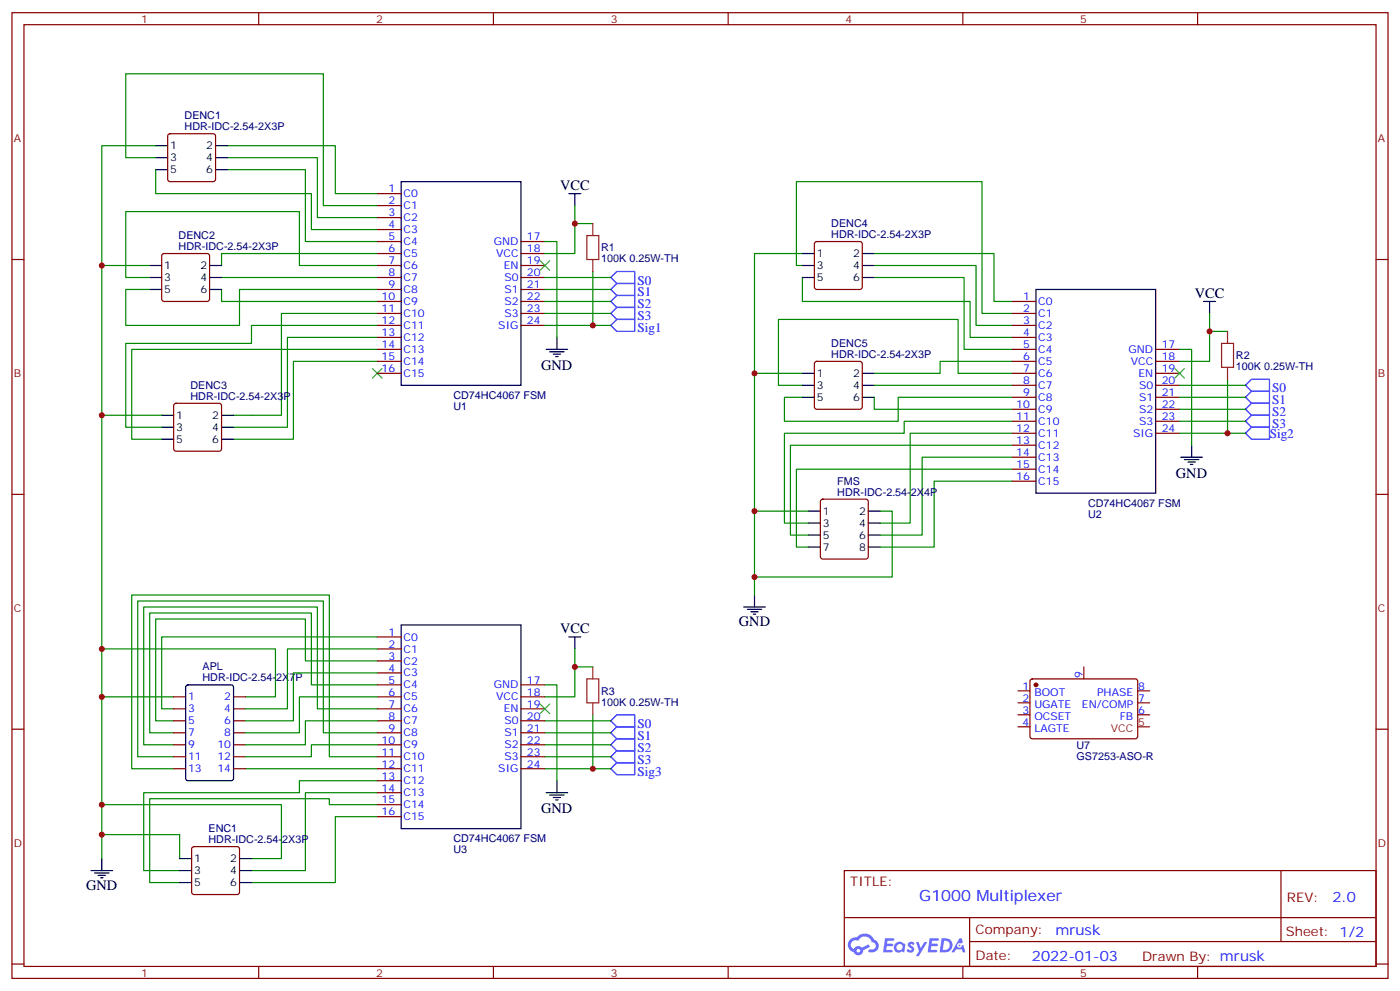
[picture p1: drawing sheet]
<svg xmlns="http://www.w3.org/2000/svg" width="412mm" height="292mm" viewBox="0 0 412 292" stroke-linecap="round" stroke-linejoin="round" font-family="sans-serif">
<g fill="none" stroke="#870000" stroke-width=".35">
<path d="M3.5 3.7h405.4v284.4h-405.4zM7.1 7.3h398.2v277.3h-398.2zM76.2 3.7v3.6M145.3 3.7v3.6M214.5 3.7v3.6M283.6 3.7v3.6M352.8 3.7v3.6M3.5 76.4h3.6M405.3 76.4h3.6M3.5 145.6h3.6M405.3 145.6h3.6M3.5 214.7h3.6"/>
<path d="M405.3 214.7h3.6M248.7 256.3h156.6v28.3h-156.6zM377.3 256.4v20.8M248.7 270.2h156.5M285.6 277.2h119.6M285.6 270.2v14.1M3.5 283.8h3.6M76.2 284.6v3.5M145.3 284.6v3.5M214.5 284.6v3.5M283.6 284.6v3.5M352.8 284.6v3.5"/>
<path d="M405.3 283.8h3.6"/>
</g>
<g fill="#5487ff">
<path d="M267.7 277.5a1.22 1.22 0 0 1 1.7 .3l-.4 .5a.47 .47 0 0 0-.3-.4 .47 .47 0 0 0-.5 .2l.1 .3a1.14 1.14 0 0 1 .8 1.7 1.14 1.14 0 0 1-1.9 0l-.2-.2 .5-.5 .7 .4a.29 .29 0 0 0 .3-.3 .29 .29 0 0 0-.2-.3 1.04 1.04 0 0 1-.6-1.7z"/>
<path d="M260.7 276.3h2.4l.3 .1-.2 .5-1.8 .1-.1 .9h1.5l.3 .3-.3 .4h-1.6l-.2 1.1h1.7l.2 .3-.2 .4h-2.6z"/>
<path d="M273.8 276.3h2.4l.3 .1-.1 .5-1.8 .1-.2 .9h1.6l.3 .3-.4 .4h-1.6l-.1 1.1h1.7l.2 .3-.2 .4h-2.6z"/>
<path d="M282.6 276.3h.7l.3 1.2-.6 .3a.69 .69 0 0 0-1 .3 .69 .69 0 0 0 .4 1 .69 .69 0 0 0 .9-.6l.5-.3 .6 2.2h-.8l-.2-.9h-1.8l-.5 .9h-.8z"/>
<path d="M269.8 277.3h.8l.6 1.9 1.1-1.9h.9l-2.6 4.2h-.8l.9-1.5z"/>
<path d="M277.4 276.3l-.6 4.1h1.3a2.11 2.11 0 0 0 2.5-2.1 2.11 2.11 0 0 0-2.5-2zM278.1 277a1.39 1.39 0 0 1 1.7 1.4 1.39 1.39 0 0 1-1.8 1.3h-.3z"/>
<path d="M263.7 277.9a1.54 1.54 0 0 0-.1 2.1 1.54 1.54 0 0 0 2.2 .2l.6 .2 .3-2.3-.2-.2-.4-.1a1.49 1.49 0 0 0-2.4 .1zM264 278.9a.94 .94 0 0 1 1.8 0 .94 .94 0 0 1-1.8 0z"/>
<path d="M250.4 276.6a2.18 2.18 0 0 0 1.1 3.8 1.44 1.44 0 0 0 1.6 .9 1.44 1.44 0 0 0 1.2-1.5l2-1-.5-.7-1.9 .9a1.47 1.47 0 0 0-2.4 .5 1.39 1.39 0 0 1-.7-2 1.39 1.39 0 0 1 2-.5 2.12 2.12 0 0 1 2.2-1.3 2.12 2.12 0 0 1 1.9 1.7 1.14 1.14 0 0 1 1.1 1.4 1.14 1.14 0 0 1-1.7 .8 .43 .43 0 0 0-.5 .3 .43 .43 0 0 0 .4 .5 1.98 1.98 0 0 0 2.5-1.2 1.98 1.98 0 0 0-1.2-2.5 3.1 3.1 0 0 0-5.3-.7l-.9 .1zM252.3 279.9a.55 .55 0 0 1 1.1 0 .55 .55 0 0 1-1.1 0z"/>
<circle cx="282.6" cy="278.4" r=".26"/>
</g>
<g fill="none" stroke="#008700" stroke-width=".35">
<path d="M45.9 46.4h-8.9v-24.7h58.2v38.8h15.9M45.9 50v7h45.8v10.6h19.4M45.9 42.9h-15.9v148.2M67 42.9h31.8v14.1h12.3M67 46.4h26.5v17.7h17.6M67 50h23v21.1h21.1M30 78.2h14.1M111.1 74.6h-45.8v3.6M111.1 78.2h-22.9v-15.9h-51.2v19.4h7.1M160.5 71.1h3.5v28.2M169.3 60.5v14.1h-8.8M169.3 65.8h5.3"/>
<path d="M174.6 79.9v15.9M236.4 78.2h-1.8v-24.7h54.7v38.8h8.8M236.4 74.6h-14.2v100.6M257.5 78.2h30v17.6h10.6M257.5 74.6h35.3v14.2h5.3M44.1 85.2h-7.1v10.6h33.6v-10.6h40.5M65.3 85.2v3.6h45.8M65.3 81.7h45.8M111.1 92.3h-28.2v30h-14.1M111.1 95.8h-37v5.3h-37.1v24.7h10.6M111.1 99.3h-26.4v26.5h-15.9M160.5 81.7h19.4"/>
<path d="M160.5 95.8h19.4M160.5 92.3h19.4M160.5 88.8h19.4M160.5 85.2h19.4M236.4 81.7v7.1h49.4v10.5h12.3M257.5 81.7h26.5v21.2h14.1M356.3 92.3v14.1h-8.8M356.3 97.6h5.3M111.1 102.9h-72.3v26.4h8.8M111.1 106.4h-24.7v22.9h-17.6M222.2 109.9h14.2M236.4 117h-5.3v7h33.5v-7h33.5"/>
<path d="M257.5 117v3.5h40.6M257.5 113.5h40.6M298.1 109.9h-15.9v-15.8h-52.9v19.4h7.1M298.1 106.4h-21.2v3.5h-19.4M347.5 102.9h3.5v28.2M347.5 113.5h19.4M347.5 117h19.4M361.6 111.7v15.9M30 122.3h17.6M298.1 138.1h-63.5v23h3.5M298.1 134.6h-26.5v23h-12.3M298.1 131.1h-65.3v26.5h5.3"/>
<path d="M298.1 127.6h-30v26.4h-8.8M298.1 124h-31.8v3.6h-35.2v26.4h7M347.5 127.6h19.4M347.5 124h19.4M347.5 120.5h19.4M222.2 150.5h15.9M259.3 150.5h3.5v19.4h-40.6M298.1 141.7h-22.9v19.4h-15.9M111.1 187.5h-63.5v21.2h3.6M111.1 194.6h-21.1v-12.4h-44.1v30h5.3M111.1 198.1h-24.7v14.1h-14.1M111.1 191.1h-26.4v17.6h-12.4"/>
<path d="M169.3 191.1v14.1h-8.8M169.3 196.4h5.3M30 205.2v-14.1h51.1v14.1h-8.8M51.2 205.2h-21.2v47.6M111.1 201.6h-19.4v-21.1h-47.6v35.3h7.1M111.1 208.7h-17.6v-30h-51.2v40.6h8.9M111.1 215.8h-15.9v-38.8h-54.6v45.8h10.6M111.1 205.2h-22.9v10.6h-15.9M111.1 212.2h-21.1v7.1h-17.7M111.1 219.3h-19.4v3.5h-19.4M160.5 201.6h3.5v28.3M160.5 219.3h19.4"/>
<path d="M160.5 215.8h19.4M160.5 212.2h19.4M174.6 210.5v15.8M30 236.9h52.9v15.9h-8.8M72.3 226.3h38.8M111.1 222.8h-14.1v-47.6h-58.2v51.1h12.4M111.1 229.9h-22.9v3.5h-45.9v22.9h10.6M111.1 233.4h-21.1v22.9h-15.9M111.1 236.9h-14.1v-1.7h-52.9v24.7h8.8M160.5 226.3h19.4M160.5 222.8h19.4M30 245.7h22.9v7.1"/>
<path d="M111.1 240.5h-12.3v19.4h-24.7"/>
</g>
<g fill="none" stroke="#000" stroke-width=".35">
<path d="M45.9 42.9h3.5M45.9 46.4h3.5M45.9 50h3.5M63.5 42.9h3.5M63.5 46.4h3.5M63.5 50h3.5M118.2 53.5h35.3v60h-35.3zM167.6 57h3.5M169.3 57v3.5M44.1 78.2h3.5M61.7 78.2h3.6M236.4 78.2h3.5"/>
<path d="M236.4 74.6h3.5M254 78.2h3.5M254 74.6h3.5M44.1 81.7h3.5M44.1 85.2h3.5M61.7 81.7h3.6M61.7 85.2h3.6M164 99.3v3.6M236.4 81.7h3.5M254 81.7h3.5M305.2 85.2h35.2v60h-35.2zM354.5 88.8h3.6"/>
<path d="M356.3 88.8v3.5M160.9 102.9h6.3M161.9 103.6h4.3M163 104.3h2.1M163.7 105h.7M236.4 109.9h3.5M236.4 113.5h3.5M236.4 117h3.5M254 109.9h3.5M254 113.5h3.5M254 117h3.5M47.6 122.3h3.6"/>
<path d="M47.6 125.8h3.6M47.6 129.3h3.6M65.3 122.3h3.5M65.3 125.8h3.5M65.3 129.3h3.5M347.8 134.6h6.4M348.9 135.3h4.2M350 136h2.1M350.7 136.7h.7M351 131.1v3.5M238.1 150.5h3.6M238.1 154h3.6"/>
<path d="M238.1 157.6h3.6M255.8 150.5h3.5M255.8 154h3.5M255.8 157.6h3.5M219.1 178.7h6.3M220.1 179.4h4.3M222.2 175.2v3.5M238.1 161.1h3.6M255.8 161.1h3.5M118.2 184h35.3v60h-35.3zM167.6 187.5h3.5M169.3 187.5v3.6"/>
<path d="M221.2 180.1h2.1M221.9 180.8h.7M54.9 201.9l.5-.3h12.7l.6 .5 .1 27.1-.5 .6-12.9 .1-.7-.5v-27zM160.9 233.4h6.3M161.9 234.1h4.3M163 234.8h2.1M163.7 235.5h.7M164 229.9v3.5M26.8 256.3h6.4M27.9 257h4.2M28.9 257.7h2.1M29.6 258.4h.7"/>
<path d="M30 252.8v3.5M52.9 256.3h3.5M52.9 252.8h3.5M52.9 259.9h3.5M70.6 256.3h3.5M70.6 252.8h3.5M70.6 259.9h3.5"/>
</g>
<path d="M159.1 76.8l2.8 2.8M161.9 76.8l-2.8 2.8M109.7 108.5l2.8 2.8M112.5 108.5l-2.8 2.8M346.1 108.5l2.8 2.8M348.9 108.5l-2.8 2.8M159.1 207.3l2.8 2.8M161.9 207.3l-2.8 2.8" fill="none" stroke="#3c3" stroke-width=".35"/>
<g fill="none" stroke="#870000" stroke-width=".35">
<path d="M49.6 39.6l.5-.2h12.7l.5 .2 .2 .5v12.7l-.2 .5-.5 .2h-12.7l-.5-.3-.2-.4v-12.7zM111.1 57h7.1M47.9 74.9l.4-.3h12.7l.5 .3 .2 .5v12.7l-.2 .5-.5 .2h-12.7l-.5-.3-.2-.4v-12.7zM111.1 60.5h7.1M111.1 64.1h7.1M111.1 67.6h7.1M111.1 71.1h7.1M111.1 74.6h7.1M111.1 78.2h7.1M153.5 71.1h7M153.5 74.6h7M153.5 78.2h7"/>
<path d="M240.1 71.3l.5-.2h12.7l.5 .2 .2 .5v12.7l-.2 .5-.5 .2h-12.7l-.5-.2-.2-.5v-12.7zM111.1 81.7h7.1M111.1 85.2h7.1M111.1 88.8h7.1M111.1 92.3h7.1M111.1 95.8h7.1M111.1 99.3h7.1M153.5 81.7h7M153.5 85.2h7M153.5 88.8h7M153.5 92.3h7M153.5 95.8h7"/>
<path d="M298.1 88.8h7.1M298.1 92.3h7.1M298.1 95.8h7.1M298.1 99.3h7.1M51.4 119l.5-.3h12.7l.5 .3 .2 .5v12.7l-.3 .4-.4 .3h-12.7l-.5-.3-.2-.4v-12.7zM111.1 102.9h7.1M111.1 106.4h7.1M111.1 109.9h7.1M240.1 106.6l.5-.2h12.7l.5 .2 .2 .5v12.7l-.2 .5-.5 .2h-12.7l-.5-.2-.2-.5v-12.7zM298.1 102.9h7.1M298.1 106.4h7.1M298.1 109.9h7.1"/>
<path d="M298.1 113.5h7.1M298.1 117h7.1M340.4 102.9h7.1M340.4 106.4h7.1M340.4 109.9h7.1M340.4 113.5h7.1M340.4 117h7.1M298.1 120.5h7.1M298.1 124h7.1M298.1 127.6h7.1M298.1 131.1h7.1M298.1 134.6h7.1"/>
<path d="M298.1 138.1h7.1M340.4 120.5h7.1M340.4 124h7.1M340.4 127.6h7.1M241.9 147.2l.5-.2h12.7l.5 .2 .2 .5v16.2l-.3 .5-.4 .2h-12.7l-.5-.2-.2-.5v-16.2zM298.1 141.7h7.1M111.1 187.5h7.1M111.1 191.1h7.1M111.1 194.6h7.1M111.1 198.1h7.1M319.3 196.4v3.5M51.2 205.2h3.5"/>
<path d="M51.2 208.7h3.5M51.2 212.2h3.5M51.2 215.8h3.5M51.2 219.3h3.5M68.8 205.2h3.5M68.8 208.7h3.5M68.8 212.2h3.5M68.8 215.8h3.5M68.8 219.3h3.5M111.1 201.6h7.1M111.1 205.2h7.1M111.1 208.7h7.1"/>
<path d="M111.1 212.2h7.1M111.1 215.8h7.1M111.1 219.3h7.1M153.5 201.6h7M153.5 205.2h7M153.5 208.7h7M153.5 212.2h7M153.5 215.8h7M153.5 219.3h7M299.9 203.4h3.5M299.9 206.9h3.5M299.9 210.5h3.5"/>
<path d="M299.9 214h3.5M303.6 200.1l.5-.2h30.6l.4 .7v16.5l-.7 .4h-30.6l-.4-.7v-16.2zM335.1 203.4h3.6M335.1 206.9h3.6M335.1 210.5h3.6M51.2 222.8h3.5M51.2 226.3h3.5M68.8 222.8h3.5M68.8 226.3h3.5M111.1 222.8h7.1M111.1 226.3h7.1M111.1 229.9h7.1"/>
<path d="M111.1 233.4h7.1M111.1 236.9h7.1M153.5 222.8h7M153.5 226.3h7M56.7 249.5l.4-.2h12.7l.5 .2 .3 .5v12.7l-.3 .5-.5 .2h-12.7l-.4-.3-.3-.4v-12.7zM111.1 240.5h7.1"/>
</g>
<g fill="none" stroke="#00f" stroke-width=".35">
<path d="M181.7 79.9h5.3v3.6h-5.3l-1.8-1.8zM181.7 94.1h5.3v3.5h-5.3l-1.8-1.8zM181.7 83.5h5.3v3.5h-5.3l-1.8-1.8zM181.7 87h5.3v3.5h-5.3l-1.8-1.7zM181.7 90.5h5.3v3.6h-5.3l-1.8-1.8zM366.9 117l1.8-1.8h5.2v3.5h-5.2zM368.7 111.7h5.2v3.5h-5.2l-1.8-1.7zM368.7 118.7h5.2v3.6h-5.2l-1.8-1.8zM366.9 127.6l1.8-1.8h5.2v3.5h-5.2zM368.7 122.3h5.2v3.5h-5.2l-1.8-1.8zM179.9 219.3l1.8-1.8h5.3v3.6h-5.3zM181.7 210.5h5.3v3.5h-5.3l-1.8-1.8z"/>
<path d="M181.7 214h5.3v3.5h-5.3l-1.8-1.7zM181.7 224.6h5.3v3.5h-5.3l-1.8-1.8zM181.7 221.1h5.3v3.5h-5.3l-1.8-1.8z"/>
</g>
<path d="M172.9 69.4h3.5v7h-3.5zM174.6 65.8v3.6M174.6 76.4v3.5M361.6 97.6v3.5M359.8 101.1h3.6v7.1h-3.6zM361.6 108.2v3.5M172.9 199.9h3.5v7h-3.5zM174.6 196.4v3.5M174.6 206.9v3.6" fill="none" stroke="#8c2424" stroke-width=".35"/>
<circle cx="305.2" cy="201.6" r=".53" fill="#870000" stroke="#870000" stroke-width=".35"/>
<path d="M335.1 214h3.6" fill="none" stroke="#f00" stroke-width=".35"/>
<g fill="#c00">
<circle cx="30" cy="245.7" r=".88"/>
<circle cx="30" cy="236.9" r=".88"/>
<circle cx="30" cy="122.3" r=".88"/>
<circle cx="222.3" cy="169.9" r=".88"/>
<circle cx="222.3" cy="150.5" r=".88"/>
<circle cx="174.6" cy="95.8" r=".88"/>
<circle cx="169.3" cy="65.8" r=".88"/>
<circle cx="361.6" cy="127.6" r=".88"/>
<circle cx="356.3" cy="97.6" r=".88"/>
<circle cx="174.6" cy="226.3" r=".88"/>
<circle cx="169.3" cy="196.4" r=".88"/>
<circle cx="30" cy="78.2" r=".88"/>
<circle cx="222.3" cy="109.9" r=".88"/>
<circle cx="30" cy="205.2" r=".88"/>
<circle cx="30" cy="191.1" r=".88"/>
</g>
<text font-size="4.6" fill="#00f" x="270.8" y="265.4">G1000 Multiplexer</text>
<g font-size="4.2">
<text x="165" y="55.9">VCC</text>
<text x="352" y="87.6">VCC</text>
<text x="159.4" y="108.9">GND</text>
<text x="346.4" y="140.6">GND</text>
<text x="217.7" y="184.4">GND</text>
<text x="165" y="186.4">VCC</text>
<text x="159.4" y="239.4">GND</text>
<text x="25.4" y="262">GND</text>
</g>
<g font-size="4.2" fill="#00f">
<text x="392.5" y="265.6">2.0</text>
<text x="310.9" y="275.2">mrusk</text>
<text x="304" y="283">2022-01-03</text>
</g>
<g font-size="3.9" fill="#00f">
<text x="187.8" y="83.8">S0</text>
<text x="187.8" y="87.3">S1</text>
<text x="187.8" y="90.8">S2</text>
<text x="187.8" y="94.4">S3</text>
<text x="187.8" y="97.9">Sig1</text>
<text x="374.8" y="115.5">S0</text>
<text x="374.8" y="119">S1</text>
<text x="374.8" y="122.6">S2</text>
<text x="374" y="128.8">Sig2</text>
<text x="374.8" y="126.1">S3</text>
<text x="187.8" y="214.3">S0</text>
<text x="187.8" y="217.8">S1</text>
<text x="187.8" y="221.4">S2</text>
<text x="187.8" y="224.9">S3</text>
<text x="187.8" y="228.4">Sig3</text>
</g>
<g font-size="3.9" fill="#800">
<text x="250.5" y="260.9">TITLE:</text>
<text x="379.1" y="265.6">REV:</text>
<text x="287.4" y="275.1">Company:</text>
<text x="378.7" y="275.7">Sheet: 1/2</text>
<text x="287.4" y="282.8">Date:</text>
<text x="336.4" y="282.9">Draw</text>
<text x="346.6" y="282.9">n By: mrusk</text>
</g>
<g font-size="3.2" fill="#800">
<text x="41.6" y="6.7">1</text>
<text x="110.8" y="6.7">2</text>
<text x="179.9" y="6.7">3</text>
<text x="249.1" y="6.7">4</text>
<text x="318.2" y="6.7">5</text>
<text x="4.1" y="41.8">A</text>
<text x="405.9" y="41.8">A</text>
<text x="4.1" y="111">B</text>
<text x="405.9" y="111">B</text>
<text x="4.1" y="180.1">C</text>
<text x="405.9" y="180.1">C</text>
<text x="4.1" y="249.3">D</text>
<text x="405.9" y="249.3">D</text>
<text x="41.6" y="287.5">1</text>
<text x="110.8" y="287.5">2</text>
<text x="179.9" y="287.5">3</text>
<text x="249.1" y="287.5">4</text>
<text x="318.2" y="287.5">5</text>
</g>
<g font-size="3.2" fill="#000080">
<text x="54.4" y="35.1">DENC1</text>
<text x="54.4" y="38.3">HDR-IDC-2.54-2X3P</text>
<text x="52.6" y="70.3">DENC2</text>
<text x="244.9" y="70.1">HDR-IDC-2.54-2X3P</text>
<text x="244.9" y="66.8">DENC4</text>
<text x="52.6" y="73.6">HDR-IDC-2.54-2X3P</text>
<text x="177.1" y="77.2">100K 0.25W-TH</text>
<text x="177.1" y="74">R1</text>
<text x="244.9" y="105.3">HDR-IDC-2.54-2X3P</text>
<text x="244.9" y="102.1">DENC5</text>
<text x="364.1" y="105.7">R2</text>
<text x="364.1" y="109">100K 0.25W-TH</text>
<text x="56.1" y="117.7">HDR-IDC-2.54-2X3P</text>
<text x="56.1" y="114.4">DENC3</text>
<text x="133.5" y="117.4">CD74HC4067 FSM</text>
<text x="133.5" y="120.6">U1</text>
<text x="246.6" y="142.9">FMS</text>
<text x="246.6" y="145.9">HDR-IDC-2.54-2X4P</text>
<text x="320.5" y="149.2">CD74HC4067 FSM</text>
<text x="320.5" y="152.4">U2</text>
<text x="59.7" y="197.3">APL</text>
<text x="59.7" y="200.6">HDR-IDC-2.54-2X7P</text>
<text x="177.1" y="207.7">100K 0.25W-TH</text>
<text x="177.1" y="204.5">R3</text>
<text x="317.1" y="220.7">U7</text>
<text x="317.1" y="223.9">GS7253-ASO-R</text>
<text x="61.4" y="245">ENC1</text>
<text x="61.4" y="248.2">HDR-IDC-2.54-2X3P</text>
<text x="133.5" y="248">CD74HC4067 FSM</text>
<text x="133.5" y="251.2">U3</text>
</g>
<g font-size="3.2">
<text x="50.1" y="44">1</text>
<text x="50.1" y="47.5">3</text>
<text x="60.8" y="44">2</text>
<text x="60.8" y="47.5">4</text>
<text x="50.1" y="51">5</text>
<text x="60.8" y="51">6</text>
<text x="240.6" y="75.7">1</text>
<text x="251.3" y="75.7">2</text>
<text x="48.3" y="79.2">1</text>
<text x="48.3" y="82.8">3</text>
<text x="59" y="79.2">2</text>
<text x="59" y="82.8">4</text>
<text x="240.6" y="79.2">3</text>
<text x="240.6" y="82.8">5</text>
<text x="251.3" y="79.2">4</text>
<text x="251.3" y="82.8">6</text>
<text x="48.3" y="86.3">5</text>
<text x="59" y="86.3">6</text>
<text x="240.6" y="111">1</text>
<text x="251.3" y="111">2</text>
<text x="240.6" y="114.5">3</text>
<text x="240.6" y="118">5</text>
<text x="251.3" y="114.5">4</text>
<text x="251.3" y="118">6</text>
<text x="51.9" y="123.3">1</text>
<text x="62.5" y="123.3">2</text>
<text x="51.9" y="126.9">3</text>
<text x="51.9" y="130.4">5</text>
<text x="62.5" y="126.9">4</text>
<text x="62.5" y="130.4">6</text>
<text x="242.4" y="151.6">1</text>
<text x="242.4" y="155.1">3</text>
<text x="253" y="151.6">2</text>
<text x="253" y="155.1">4</text>
<text x="242.4" y="158.6">5</text>
<text x="253" y="158.6">6</text>
<text x="242.4" y="162.1">7</text>
<text x="253" y="162.1">8</text>
<text x="57.1" y="253.9">1</text>
<text x="57.1" y="257.4">3</text>
<text x="67.8" y="253.9">2</text>
<text x="67.8" y="257.4">4</text>
<text x="57.1" y="260.9">5</text>
<text x="67.8" y="260.9">6</text>
</g>
<g font-size="3.2" fill="#00f">
<text x="114.4" y="56.7">1</text>
<text x="118.9" y="58.1">C0</text>
<text x="114.4" y="60.2">2</text>
<text x="114.4" y="63.7">3</text>
<text x="118.9" y="61.6">C1</text>
<text x="118.9" y="65.1">C2</text>
<text x="114.4" y="67.2">4</text>
<text x="114.4" y="70.8">5</text>
<text x="118.9" y="68.7">C3</text>
<text x="155.2" y="70.8">17</text>
<text x="114.4" y="74.3">6</text>
<text x="114.4" y="77.8">7</text>
<text x="118.9" y="72.2">C4</text>
<text x="118.9" y="75.7">C5</text>
<text x="145.5" y="72.2">GND</text>
<text x="146.2" y="75.7">VCC</text>
<text x="155.2" y="74.3">18</text>
<text x="155.2" y="77.8">19</text>
<text x="114.4" y="81.4">8</text>
<text x="118.9" y="79.2">C6</text>
<text x="118.9" y="82.8">C7</text>
<text x="148.4" y="79.2">EN</text>
<text x="148.6" y="82.8">S0</text>
<text x="155.2" y="81.4">20</text>
<text x="112.4" y="88.4">10</text>
<text x="114.4" y="84.9">9</text>
<text x="118.9" y="86.3">C8</text>
<text x="118.9" y="89.8">C9</text>
<text x="148.6" y="86.3">S1</text>
<text x="148.6" y="89.8">S2</text>
<text x="155.2" y="84.9">21</text>
<text x="155.2" y="88.4">22</text>
<text x="301.4" y="88.4">1</text>
<text x="305.9" y="89.8">C0</text>
<text x="112.4" y="91.9">11</text>
<text x="112.4" y="95.5">12</text>
<text x="118.9" y="93.3">C10</text>
<text x="148.6" y="93.3">S3</text>
<text x="155.2" y="91.9">23</text>
<text x="155.2" y="95.5">24</text>
<text x="301.4" y="91.9">2</text>
<text x="301.4" y="95.5">3</text>
<text x="305.9" y="93.3">C1</text>
<text x="112.4" y="99">13</text>
<text x="118.9" y="96.9">C11</text>
<text x="118.9" y="100.4">C12</text>
<text x="146.8" y="96.9">SIG</text>
<text x="301.4" y="99">4</text>
<text x="305.9" y="96.9">C2</text>
<text x="305.9" y="100.4">C3</text>
<text x="112.4" y="102.5">14</text>
<text x="112.4" y="106">15</text>
<text x="118.9" y="103.9">C13</text>
<text x="118.9" y="107.5">C14</text>
<text x="301.4" y="102.5">5</text>
<text x="301.4" y="106">6</text>
<text x="305.9" y="103.9">C4</text>
<text x="305.9" y="107.5">C5</text>
<text x="332.4" y="103.9">GND</text>
<text x="333.1" y="107.5">VCC</text>
<text x="342.2" y="102.5">17</text>
<text x="342.2" y="106">18</text>
<text x="112.4" y="109.6">16</text>
<text x="118.9" y="111">C15</text>
<text x="301.4" y="109.6">7</text>
<text x="301.4" y="113.1">8</text>
<text x="305.9" y="111">C6</text>
<text x="335.3" y="111">EN</text>
<text x="342.2" y="109.6">19</text>
<text x="342.2" y="113.1">20</text>
<text x="301.4" y="116.6">9</text>
<text x="305.9" y="114.5">C7</text>
<text x="305.9" y="118">C8</text>
<text x="335.5" y="114.5">S0</text>
<text x="335.5" y="118">S1</text>
<text x="342.2" y="116.6">21</text>
<text x="299.4" y="120.2">10</text>
<text x="299.4" y="123.7">11</text>
<text x="305.9" y="121.6">C9</text>
<text x="305.9" y="125.1">C10</text>
<text x="335.5" y="121.6">S2</text>
<text x="335.5" y="125.1">S3</text>
<text x="342.2" y="120.2">22</text>
<text x="342.2" y="123.7">23</text>
<text x="299.4" y="127.2">12</text>
<text x="299.4" y="130.7">13</text>
<text x="305.9" y="128.6">C11</text>
<text x="333.8" y="128.6">SIG</text>
<text x="342.2" y="127.2">24</text>
<text x="299.4" y="134.3">14</text>
<text x="299.4" y="137.8">15</text>
<text x="305.9" y="132.2">C12</text>
<text x="305.9" y="135.7">C13</text>
<text x="299.4" y="141.3">16</text>
<text x="305.9" y="139.2">C14</text>
<text x="305.9" y="142.7">C15</text>
<text x="114.4" y="187.2">1</text>
<text x="114.4" y="190.7">2</text>
<text x="118.9" y="188.6">C0</text>
<text x="114.4" y="194.2">3</text>
<text x="114.4" y="197.8">4</text>
<text x="118.9" y="192.1">C1</text>
<text x="118.9" y="195.7">C2</text>
<text x="114.4" y="201.3">5</text>
<text x="118.9" y="199.2">C3</text>
<text x="118.9" y="202.7">C4</text>
<text x="145.5" y="202.7">GND</text>
<text x="155.2" y="201.3">17</text>
<text x="301.2" y="203.1">1</text>
<text x="318.9" y="199.7" transform="rotate(-90 318.9 199.7)">9</text>
<text x="335.3" y="203.1">8</text>
<text x="55.4" y="206.2">1</text>
<text x="55.4" y="209.8">3</text>
<text x="66.1" y="206.2">2</text>
<text x="66.1" y="209.8">4</text>
<text x="114.4" y="204.8">6</text>
<text x="114.4" y="208.4">7</text>
<text x="118.9" y="206.2">C5</text>
<text x="118.9" y="209.8">C6</text>
<text x="146.2" y="206.2">VCC</text>
<text x="148.4" y="209.8">EN</text>
<text x="155.2" y="204.8">18</text>
<text x="155.2" y="208.4">19</text>
<text x="301.2" y="206.6">2</text>
<text x="304.7" y="204.8">BOOT</text>
<text x="304.7" y="208.4">UGATE</text>
<text x="318.7" y="208.4">EN/COMP</text>
<text x="323.2" y="204.8">PHASE</text>
<text x="335.3" y="206.6">7</text>
<text x="55.4" y="213.3">5</text>
<text x="66.1" y="213.3">6</text>
<text x="114.4" y="211.9">8</text>
<text x="114.4" y="215.4">9</text>
<text x="118.9" y="213.3">C7</text>
<text x="148.6" y="213.3">S0</text>
<text x="155.2" y="211.9">20</text>
<text x="155.2" y="215.4">21</text>
<text x="301.2" y="210.1">3</text>
<text x="301.2" y="213.6">4</text>
<text x="304.7" y="211.9">OCSET</text>
<text x="304.7" y="215.4">LAGTE</text>
<text x="329.8" y="211.9">FB</text>
<text x="335.3" y="210.1">6</text>
<text x="55.4" y="216.8">7</text>
<text x="55.4" y="220.3">9</text>
<text x="64.1" y="220.3">10</text>
<text x="66.1" y="216.8">8</text>
<text x="112.4" y="218.9">10</text>
<text x="118.9" y="216.8">C8</text>
<text x="118.9" y="220.3">C9</text>
<text x="148.6" y="216.8">S1</text>
<text x="148.6" y="220.3">S2</text>
<text x="155.2" y="218.9">22</text>
<text x="55.4" y="223.9">11</text>
<text x="55.4" y="227.4">13</text>
<text x="64.1" y="223.9">12</text>
<text x="64.1" y="227.4">14</text>
<text x="112.4" y="222.5">11</text>
<text x="112.4" y="226">12</text>
<text x="118.9" y="223.9">C10</text>
<text x="118.9" y="227.4">C11</text>
<text x="146.8" y="227.4">SIG</text>
<text x="148.6" y="223.9">S3</text>
<text x="155.2" y="222.5">23</text>
<text x="155.2" y="226">24</text>
<text x="112.4" y="229.5">13</text>
<text x="112.4" y="233">14</text>
<text x="118.9" y="230.9">C12</text>
<text x="112.4" y="236.6">15</text>
<text x="118.9" y="234.5">C13</text>
<text x="118.9" y="238">C14</text>
<text x="112.4" y="240.1">16</text>
<text x="118.9" y="241.5">C15</text>
</g>
<g font-size="3.2" fill="#f00">
<text x="327.2" y="215.4">VCC</text>
<text x="335.3" y="213.6">5</text>
</g>
</svg>
